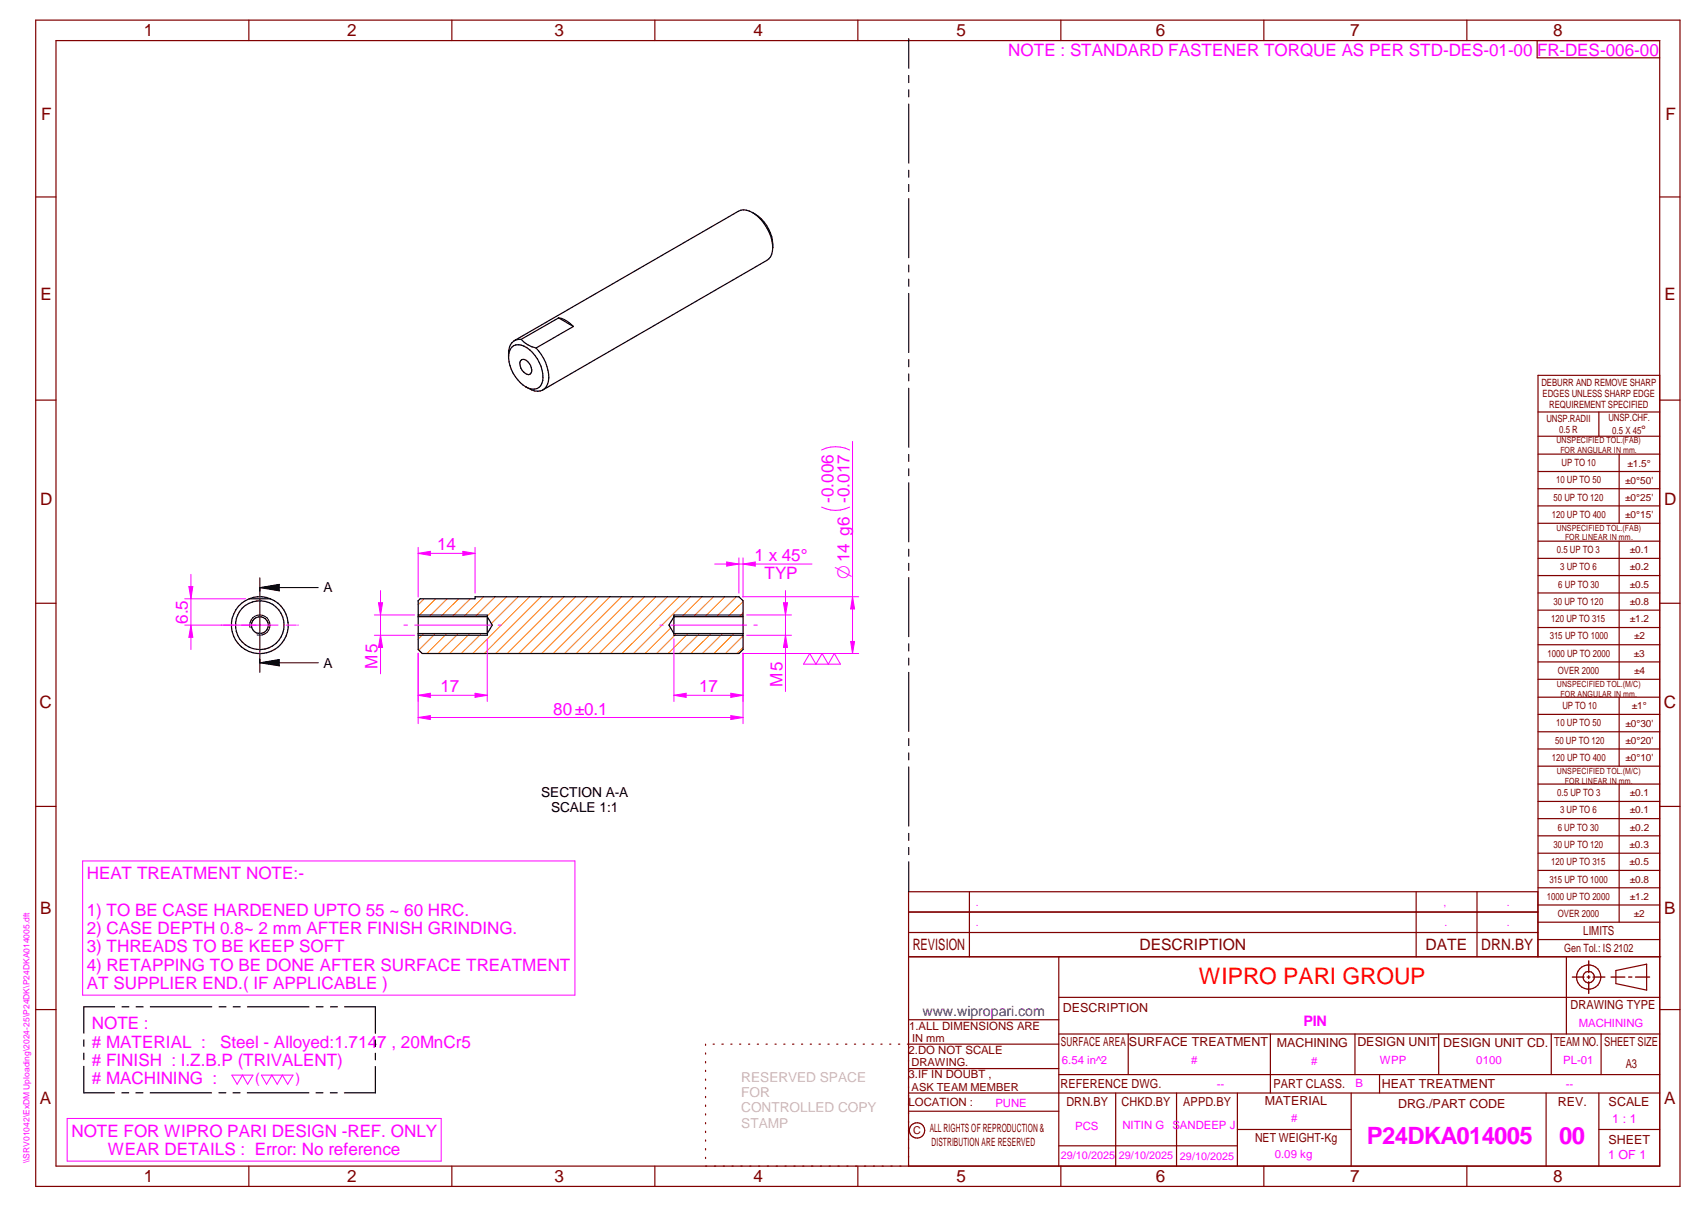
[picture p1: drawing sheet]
<svg xmlns="http://www.w3.org/2000/svg" width="420mm" height="297mm" viewBox="0 0 420 297" stroke-linecap="round" stroke-linejoin="round" font-family="sans-serif">
<g fill="none" stroke="#800000" stroke-width=".3">
<path d="M8.8 5h405v287h-405zM13.8 10h395v277h-395zM61.3 5v5M111.3 5v5M161.3 5v5M211.3 5v5M261.3 5v5M311.3 5v5M361.3 5v5M378.6 10v4.2h30.2M8.8 48.5h5M408.8 48.5h5"/>
<path d="M8.8 98.5h5M408.8 92.4h-30v143.1M408.8 98.5h5M378.8 101.4h30M378.8 107.4h30M378.8 111.8h30M378.8 116h30M393.8 101.4v6M398.8 111.8v17M378.8 120.3h30M378.8 124.5h30M378.8 128.8h30"/>
<path d="M378.8 133.2h30M378.8 137.4h30M398.8 133.2v34M8.8 148.5h5M378.8 141.6h30M378.8 145.9h30M378.8 150.2h30M378.8 154.4h30M378.8 158.7h30M408.8 148.5h5M378.8 162.9h30M378.8 167.2h30"/>
<path d="M378.8 171.6h30M378.8 175.8h30M398.8 171.6v17M8.8 198.5h5M378.8 180.1h30M378.8 184.3h30M378.8 188.6h30M378.8 193h30M378.8 197.2h30M398.8 193v33.9M408.8 198.5h5M238.7 219.5v16"/>
<path d="M348.8 219.5v16M363.8 219.5v16M378.8 201.5h30M378.8 205.7h30M378.8 210h30M378.8 214.2h30M378.8 218.5h30M223.8 235.5h185.2M223.8 229.5h154.9M223.8 224.5h154.9M260.8 235.5v51.5M378.7 235.5v-16h-154.9v67.5"/>
<path d="M378.8 222.7h30M378.8 226.9h30M378.8 231.2h30M385.8 235.5v19M398 238.8l7.5-1.5v6.4l-7.5-1.6zM8.8 248.5h5M173.8 257v.3M173.8 259.1v.3M175.6 257h.3M177.8 257h.3M180 257h.3M182.1 257h.3"/>
<path d="M184.4 257h.2M186.5 257h.3M188.7 257h.3M190.9 257h.3M193 257h.3M195.2 257h.3M197.4 257h.3M199.5 257h.3M201.7 257h.3M203.9 257h.3M206.1 257h.3M208.2 257h.4"/>
<path d="M210.4 257h.3M212.6 257h.3M214.7 257h.4M216.9 257h.3M219.1 257h.3M221.3 257h.3M223.8 251h37M260.8 257h-37.3M260.8 245.4h148M260.8 254.5h148M277.9 254.5v10M312.9 254.5v14.5"/>
<path d="M333.7 254.5v10M354.3 254.5v10M382 254.5v10M394.3 254.5v10M408.8 248.5h5M173.8 261.2v.4M173.8 263.4v.3M173.8 265.6v.3M173.8 267.7v.3M173.8 269.8v.3M173.8 271.9v.4M173.8 274.1v.3"/>
<path d="M173.8 276.3v.3M173.8 278.4v.3M223.8 263h37M223.8 273.5h37M260.8 264.5h148M274.8 269v18M289.8 269v18M304.7 278h28.1M304.7 269v18M332.8 269v18M339.8 264.5v4.5M380.8 269v18"/>
<path d="M393.8 269v18M393.8 278h15M408.8 269h-185M61.3 287v5M111.3 287v5M161.3 287v5M173.8 280.5v.3M173.8 282.7v.3M173.8 284.8v.3M211.3 287v5M260.8 282h43.9M261.3 287v5"/>
<path d="M311.3 287v5M361.3 287v5"/>
<circle cx="391.3" cy="240.5" r="2.99"/>
<circle cx="391.3" cy="240.5" r="1.4"/>
<circle cx="225.9" cy="278.2" r="1.89"/>
</g>
<g fill="none" stroke="#f0f" stroke-width=".25">
<path d="M45.5 147.4h15M46.5 144.4h1l-.5 3zM64 144.4v.1M64 144.9v2.5M64 147.7v.1M64 149.4v8.9M64 159.9v.1M68.5 153.8h-23M70 153.8h.1M70.5 153.8h2.5M73.3 153.8h.2M99.5 153.8h.9"/>
<path d="M102.1 153.8h18.8M122.7 153.8h.8M162.5 153.8h.9M165.2 153.8h18.7M185.7 153.8h.8M64 160.3v2.5M64 163.2v.2M16.5 275.3h92.2v10.5h-92.2z"/>
</g>
<g fill="none" stroke="#000" stroke-width=".3">
<path d="M223.8 9.5v7.3M223.8 18.6v1.7M223.8 22.1v1.7M223.8 25.6v14.5M185.4 52.3a9.5 9.5 0 0 1 4.9 8.6M185.4 52.3l.6 .4M185.4 52.3a3.7 3.7 0 0 0-3.5-.3l-55.2 31.8M186.1 52.8a11.6 11.6 0 0 1 4.2 8.1M223.8 41.9v1.7M223.8 45.4v1.7M223.8 48.9v14.5M137.6 78.2a5.8 5.8 0 0 1 3.6 2.1"/>
<path d="M137.6 78.2l-9.3 5.3M137.6 78.2l3.6 2.1M190.3 60.9a3.6 3.6 0 0 1-1.5 3.2l-55.1 31.9M223.8 65.2v1.7M223.8 68.7v1.7M223.8 72.2v14.5M128.2 88.8a1.08 1.08 0 0 1 1.8 .2 2.67 2.67 0 0 1 .8 2.9 .86 .86 0 0 1-1.4 0 2.7 2.7 0 0 1-1.2-3.1zM128.3 83.5a7 7 0 0 0 3.7 2.1M128.3 83.5a2.93 2.93 0 0 0-3 3.5 9 9 0 0 0 5 8.6 2.47 2.47 0 0 0 3.4-2.8 8.8 8.8 0 0 0-5.4-7.9 2.36 2.36 0 0 0-3 2.4M132 85.6a10.4 10.4 0 0 1 3.1 8.2 2.74 2.74 0 0 1-4.1 2.2l-1.5-.8M141.2 80.3l-9.2 5.3M223.8 88.5v1.8"/>
<path d="M223.8 92v1.7M223.8 95.5v14.6M223.8 111.8v1.7M223.8 115.4v1.7M223.8 118.8v14.5M223.8 135.2v1.7M223.8 138.6v1.8M61.4 147.4h5.2M61.4 147.4a6.7 6.7 0 0 1 5.2 0M66.6 147.4a7 7 0 0 1 2.9 10.7 7 7 0 0 1-11.1 0 7 7 0 0 1 3-10.7M103 151.8h17l1.2 2-1.2 2.1h-17M103 147.8l.5-.4h13.5v-.5h65l1 .9v12.1l-1 .9h-78l-1-.9z"/>
<path d="M120 151.3v5M166 151.3v5M183 151.8h-17l-1.2 2 1.2 2.1h17M223.8 142.2v14.5M223.8 158.5v1.7M223.8 162v1.7M223.8 165.5v14.5M223.8 181.8v1.7M223.8 185.3v1.7M223.8 188.8v14.5M223.8 205.1v1.7M223.8 208.6v1.7"/>
<path d="M223.8 212.1v7.2M20.6 255.9v1.6M20.6 259.2v1.6M28.2 247.8h-7.6v6.5M30 247.8h1.7M33.5 247.8h1.8M37 247.8h15.1M54 247.8h1.7M57.4 247.8h1.8M60.9 247.8h15.2M77.9 247.8h1.7M81.4 247.8h1.7"/>
<path d="M84.9 247.8h7.5v6.5M92.4 255.9v1.7M92.4 259.2v1.6M20.6 262.4v6.5h7.6M30 268.9h1.7M33.5 268.9h1.7M37 268.9h15.1M53.9 268.9h1.7M57.4 268.9h1.7M60.9 268.9h15.2M77.8 268.9h1.7M81.4 268.9h1.6"/>
<path d="M92.4 262.5v6.4h-7.6"/>
<circle cx="64" cy="153.8" r="6"/>
<circle cx="64" cy="153.9" r="2.08"/>
</g>
<path d="M391.3 236.5v2.9M387.3 240.5h2.8M390.9 240.5h.7M391.3 240.1v.7M391.3 241.6v2.9M392.3 240.5h3M396.8 240.5h3.4M401.1 240.5h.8M402.8 240.5h3.5" fill="none" stroke="#800000" stroke-width=".34"/>
<path d="M61.6 154.5a2.51 2.51 0 0 1 2.2-3.2 2.51 2.51 0 0 1 2.7 2.8 2.51 2.51 0 0 1-3.2 2.2M64 142.2v4.8M64 147.2v13.2M64 144.6h14.4M64 144.6l4.8-.8v1.6zM103 151.3h17M103 156.3h17M166 151.3h17M166 156.3h17M64 163.1l4.8-.8v1.6zM64 160.7v4.8M64 163.1h14.4" fill="none" stroke="#000" stroke-width=".25"/>
<path d="M64 144.6l4.8-.8v1.6zM64 163.1l4.8-.8v1.6z" fill="#000"/>
<g fill="none" stroke="#ff8000" stroke-width=".25">
<path d="M104.4 155.9l-1.4 1.4M104.5 147.4l-1.5 1.4M107.2 155.9l-4 4.1M107.3 147.4l-4.3 4.3M110.1 155.9l-5 4.9M110.1 147.4l-4.4 4.4M112.9 155.9l-5 4.9M113 147.4l-4.5 4.4M115.7 155.9l-4.9 4.9M115.8 147.4l-4.4 4.4M118.6 155.9l-5 4.9M119.1 146.9l-4.9 4.9"/>
<path d="M122 146.9l-5 4.9M124.8 146.9l-5 4.9M127.6 146.9l-6.6 6.6M130.5 146.9l-14.1 13.9M133.3 146.9l-14 13.9M136.1 146.9l-14 13.9M138.9 146.9l-14 13.9M141.8 146.9l-14 13.9M144.6 146.9l-14 13.9M147.4 146.9l-14 13.9M150.2 146.9l-13.9 13.9M153.1 146.9l-14 13.9"/>
<path d="M155.9 146.9l-14 13.9M158.7 146.9l-14 13.9M161.5 146.9l-13.9 13.9M164.4 146.9l-14 13.9M165.2 154.6l-6.3 6.2M166.6 155.9l-4.9 4.9M167.2 146.9l-14 13.9M169.4 155.9l-4.9 4.9M170 146.9l-14 13.9M172.3 155.9l-5 4.9M172.9 146.9l-5 4.9M175.1 155.9l-4.9 4.9"/>
<path d="M175.7 146.9l-4.9 4.9M178 155.9l-5 4.9M178.5 146.9l-4.9 4.9M180.8 155.9l-5 4.9M181.3 146.9l-4.9 4.9M183 156.5l-4.3 4.3M183 150.9l-.9 .9M183 159.3l-1.5 1.5M183 148l-3.8 3.8"/>
</g>
<path d="M46.5 144.4h1l-.5 3z" fill="#f0f"/>
<path d="M47 153.8l.5 3h-1z" fill="none" stroke="#f0f" stroke-width=".25"/>
<path d="M47 153.8l.5 3h-1z" fill="#f0f"/>
<path d="M47 141.4v18.5M103 160.7v17.4M103 176.6l3-.5v1zM183 160.7v17.4" fill="none" stroke="#f0f" stroke-width=".25"/>
<path d="M103 176.6l3-.5v1z" fill="#f0f"/>
<path d="M180 176.1l3 .5-3 .5z" fill="none" stroke="#f0f" stroke-width=".25"/>
<path d="M180 176.1l3 .5-3 .5z" fill="#f0f"/>
<path d="M120 157.2v15.4M103 171.1l3-.5v1zM103 176.6h80M103 160.7v11.9" fill="none" stroke="#f0f" stroke-width=".25"/>
<path d="M103 171.1l3-.5v1z" fill="#f0f"/>
<path d="M117 170.6l3 .5-3 .5z" fill="none" stroke="#f0f" stroke-width=".25"/>
<path d="M117 170.6l3 .5-3 .5z" fill="#f0f"/>
<path d="M166 157.2v15.4M103 171.1h17M180 170.6l3 .5-3 .5zM183 160.7v11.9" fill="none" stroke="#f0f" stroke-width=".25"/>
<path d="M180 170.6l3 .5-3 .5z" fill="#f0f"/>
<path d="M166 171.1l3-.5v1z" fill="none" stroke="#f0f" stroke-width=".25"/>
<path d="M166 171.1l3-.5v1z" fill="#f0f"/>
<path d="M103 136.2l3-.5v1zM103 134.7v12.2M117 134.7v11.3M166 171.1h17" fill="none" stroke="#f0f" stroke-width=".25"/>
<path d="M103 136.2l3-.5v1z" fill="#f0f"/>
<path d="M114 135.7l3 .5-3 .5z" fill="none" stroke="#f0f" stroke-width=".25"/>
<path d="M114 135.7l3 .5-3 .5z" fill="#f0f"/>
<path d="M103 136.2h14M92.2 151.3h9.9M92.2 156.3h9.9M93.2 148.3h1l-.5 3z" fill="none" stroke="#f0f" stroke-width=".25"/>
<path d="M93.2 148.3h1l-.5 3z" fill="#f0f"/>
<path d="M93.7 156.3l.5 3h-1z" fill="none" stroke="#f0f" stroke-width=".25"/>
<path d="M93.7 156.3l.5 3h-1z" fill="#f0f"/>
<path d="M93.7 145.3v20.5M183.9 151.3h11M183.9 156.3h11M192.9 148.3h1.1l-.5 3z" fill="none" stroke="#f0f" stroke-width=".25"/>
<path d="M192.9 148.3h1.1l-.5 3z" fill="#f0f"/>
<path d="M193.5 156.3l.5 3h-1.1z" fill="none" stroke="#f0f" stroke-width=".25"/>
<path d="M193.5 156.3l.5 3h-1.1z" fill="#f0f"/>
<path d="M209.2 110.7a7.8 7.8 0 0 0-6.9 0M209.2 124.8a7.8 7.8 0 0 1-6.9 0M182.9 146.9h28.6M193.5 145.3v24.9M209.5 157.9h1l-.5 2.9zM182.9 160.8h28.6" fill="none" stroke="#f0f" stroke-width=".25"/>
<path d="M209.5 157.9h1l-.5 2.9z" fill="#f0f"/>
<path d="M210 146.9l.5 3h-1z" fill="none" stroke="#f0f" stroke-width=".25"/>
<path d="M210 146.9l.5 3h-1z" fill="#f0f"/>
<path d="M210 108.6v52.2M182 137.3v8.7M183 138.8l3-.5v1zM183 137.3v9.6" fill="none" stroke="#f0f" stroke-width=".25"/>
<path d="M183 138.8l3-.5v1z" fill="#f0f"/>
<path d="M179 138.3l3 .5-3 .5z" fill="none" stroke="#f0f" stroke-width=".25"/>
<path d="M179 138.3l3 .5-3 .5z" fill="#f0f"/>
<path d="M176 138.8h24M199.4 160.8l1.5 2.6 1.6-2.6 1.5 2.6 1.5-2.6 1.5 2.6h-9.1zM20.4 211.9h121.2v33h-121.2zM57.1 264.6h5.2l-1.3 2.2-1.3-2.2-1.3 2.2zM64.4 264.6h7.8l-1.3 2.2-1.4-2.2-1.2 2.2-1.3-2.2-1.4 2.2z" fill="none" stroke="#f0f" stroke-width=".25"/>
<g font-size="5.9" fill="#f0f">
<text x="336.7" y="281.6">P24DKA014005</text>
<text x="384" y="281.6">00</text>
</g>
<text font-size="5.6" fill="#f00" x="295.3" y="242.2">WIPRO PARI GROUP</text>
<text font-size="4.6" fill="#f0f" x="209.2" y="142.4" transform="rotate(-90 209.2 142.4)">O14 g6</text>
<g font-size="4.2" fill="#800000">
<text x="35.4" y="9">1</text>
<text x="85.5" y="8.9">2</text>
<text x="136.6" y="9">3</text>
<text x="185.6" y="9">4</text>
<text x="235.6" y="9">5</text>
<text x="284.6" y="8.8">6</text>
<text x="332.6" y="9">7</text>
<text x="382.6" y="9">8</text>
<text x="10.1" y="29.6">F</text>
<text x="410.2" y="29.6">F</text>
<text x="9.9" y="73.9">E</text>
<text x="409.9" y="73.9">E</text>
<text x="9.9" y="124.2">D</text>
<text x="409.9" y="124.2">D</text>
<text x="9.7" y="174.3">C</text>
<text x="409.7" y="174.3">C</text>
<text x="9.9" y="225">B</text>
<text x="409.8" y="225">B</text>
<text x="9.8" y="271.7">A</text>
<text x="409.8" y="271.7">A</text>
<text x="35.4" y="291">1</text>
<text x="85.5" y="290.9">2</text>
<text x="136.6" y="291">3</text>
<text x="185.6" y="291">4</text>
<text x="235.6" y="291">5</text>
<text x="284.6" y="290.8">6</text>
<text x="332.6" y="291">7</text>
<text x="382.6" y="291">8</text>
</g>
<g font-size="4.2" fill="#f0f">
<text x="248.3" y="13.8">NOTE : STANDARD FASTENER TORQUE AS PER STD-DES-01-00 FR-DES-006-00</text>
<text x="205.3" y="123.7" transform="rotate(-90 205.3 123.7)">-0.006</text>
<text x="209.2" y="123.7" transform="rotate(-90 209.2 123.7)">-0.017</text>
<text x="107.6" y="135.4">14</text>
<text x="185.8" y="138">1 x 45°</text>
<text x="188.3" y="142.5">TYP</text>
<text x="46.3" y="153.5" transform="rotate(-90 46.3 153.5)">6.5</text>
<text x="93" y="164.8" transform="rotate(-90 93 164.8)">M5</text>
<text x="108.4" y="170.3">17</text>
<text x="172.2" y="170.3">17</text>
<text x="192.7" y="169.1" transform="rotate(-90 192.7 169.1)">M5</text>
<text x="136.3" y="175.9">80±0.1</text>
<text x="21.4" y="216.4">HEAT TREATMENT NOTE:-</text>
<text x="21.4" y="225.4">1) TO BE CASE HARDENED UPTO 55 ~ 60 HRC.</text>
<text x="21.4" y="229.9">2) CASE DEPTH 0.8~ 2 mm AFTER FINISH GRINDING.</text>
<text x="21.4" y="234.4">3) THREADS TO BE KEEP SOFT</text>
<text x="21.4" y="238.9">4) RETAPPING TO BE DONE AFTER SURFACE TREATMENT</text>
<text x="21.4" y="243.4">AT SUPPLIER END.( IF APPLICABLE )</text>
<text x="22.6" y="253.3">NOTE :</text>
<text x="22.6" y="257.8"># MATERIAL :</text>
<text x="54.2" y="257.8">Steel - Alloyed:1.7147 , 20MnCr5</text>
<text x="22.6" y="262.3"># FINISH : I.Z.B.P (TRIVALENT)</text>
<text x="22.6" y="266.8"># MACHINING :</text>
<text x="17.6" y="279.7">NOTE FOR WIPRO PARI DESIGN -REF. ONLY</text>
<text x="26.6" y="284.2">WEAR DETAILS : Error: No reference</text>
</g>
<g font-size="3.9" fill="#800000">
<text x="224.8" y="233.8">REVISION</text>
<text x="280.7" y="233.8">DESCRIPTION</text>
<text x="351.1" y="233.8">DATE</text>
<text x="364.8" y="233.8">DRN.BY</text>
</g>
<text font-size="3.6" fill="#f0f" x="321" y="252.6">PIN</text>
<text font-size="3.5" fill="#00f" x="227.2" y="250">www.wipropari.com</text>
<g font-size="3.5" fill="#f0f">
<text x="62.9" y="266.5">(</text>
<text x="72.8" y="266.5">)</text>
</g>
<g font-size="3.4">
<text x="79.7" y="145.8">A</text>
<text x="79.7" y="164.3">A</text>
<text x="133.3" y="196.3">SECTION A-A</text>
<text x="135.7" y="199.9">SCALE 1:1</text>
</g>
<g font-size="3.4" fill="#c0c0c0">
<text x="182.6" y="266.2">RESERVED SPACE</text>
<text x="182.6" y="270">FOR</text>
<text x="182.6" y="273.7">CONTROLLED COPY</text>
<text x="182.6" y="277.5">STAMP</text>
</g>
<g font-size="3.1" fill="#800000">
<text x="389.9" y="230.2">LIMITS</text>
<text x="261.8" y="249">DESCRIPTION</text>
<text x="386.8" y="248.4">DRAWING TYPE</text>
<text x="261.3" y="257.5">SURFACE AREA</text>
<text x="278" y="257.5">SURFACE TREATMENT</text>
<text x="314.5" y="257.6">MACHINING</text>
<text x="334.3" y="257.5">DESIGN UNIT</text>
<text x="355.4" y="257.6">DESIGN UNIT CD.</text>
<text x="382.8" y="257.3">TEAM NO.</text>
<text x="395.1" y="257.4">SHEET SIZE</text>
<text x="400.4" y="262.8">A3</text>
<text x="261.2" y="267.8">REFERENCE DWG.</text>
<text x="313.6" y="267.7">PART CLASS.</text>
<text x="340.3" y="267.7">HEAT TREATMENT</text>
<text x="262.6" y="272.2">DRN.BY</text>
<text x="276.2" y="272.1">CHKD.BY</text>
<text x="291.4" y="272.2">APPD.BY</text>
<text x="311.5" y="272">MATERIAL</text>
<text x="344.3" y="272.6">DRG./PART CODE</text>
<text x="383.7" y="272.2">REV.</text>
<text x="396.2" y="272.3">SCALE</text>
<text x="309.1" y="280.9">NET WEIGHT-Kg</text>
<text x="396.1" y="281.4">SHEET</text>
</g>
<g font-size="3.1" fill="#f0f">
<text x="397.1" y="276.4">1 : 1</text>
<text x="396.1" y="285.3">1 OF 1</text>
</g>
<text font-size="3" fill="#800000" x="404.2" y="106.8">°</text>
<g font-size="2.8" fill="#800000">
<text x="385.2" y="234.4">Gen Tol.: IS 2102</text>
<text x="223.9" y="253.4">1.ALL DIMENSIONS ARE</text>
<text x="223.8" y="259.3">2.DO NOT SCALE</text>
<text x="223.8" y="265.4">3.IF IN DOUBT ,</text>
<text x="223.8" y="272.2">LOCATION :</text>
<text x="229" y="278.7">ALL RIGHTS OF REPRODUCTION &amp;</text>
<text x="229.4" y="282.1">DISTRIBUTION ARE RESERVED</text>
</g>
<g font-size="2.8" fill="#f0f">
<text x="388.8" y="252.7">MACHINING</text>
<text x="261.5" y="261.9">6.54 in^2</text>
<text x="293.4" y="261.9">#</text>
<text x="322.9" y="262">#</text>
<text x="339.8" y="262">WPP</text>
<text x="363.6" y="261.8">0100</text>
<text x="385" y="261.8">PL-01</text>
<text x="299.7" y="267.7">--</text>
<text x="333.8" y="267.5">B</text>
<text x="385.6" y="267.6">--</text>
<text x="245.1" y="272.4">PUNE</text>
<text x="264.8" y="278">PCS</text>
<text x="276.5" y="277.7">NITIN G</text>
<text x="288.7" y="277.7">SANDEEP J</text>
<text x="318" y="276">#</text>
<text x="314" y="285">0.09 kg</text>
</g>
<g font-size="2.7" fill="#800000">
<text x="224.7" y="256.4">IN mm</text>
<text x="224.5" y="262.4">DRAWING.</text>
<text x="224.5" y="268.4">ASK TEAM MEMBER</text>
<text x="224.9" y="279.2">C</text>
</g>
<g font-size="2.7" fill="#f0f">
<text x="261.3" y="285.2">29/10/2025</text>
<text x="275.6" y="285.2">29/10/2025</text>
<text x="290.6" y="285.4">29/10/2025</text>
</g>
<g font-size="2.5" fill="#800000">
<text x="379.6" y="95">DEBURR AND REMOVE SHARP</text>
<text x="379.9" y="97.7">EDGES UNLESS SHARP EDGE</text>
<text x="381.5" y="100.5">REQUIREMENT SPECIFIED</text>
<text x="380.9" y="103.8">UNSP.RADII</text>
<text x="384" y="106.6">0.5 R</text>
<text x="396.1" y="103.6">UNSP.CHF.</text>
<text x="397.1" y="106.8">0.5 X 45</text>
<text x="383.2" y="119">10 UP TO 50</text>
<text x="384.6" y="114.7">UP TO 10</text>
<text x="400.3" y="119">±0°50'</text>
<text x="400.8" y="114.8">±1.5°</text>
<text x="382.6" y="123.2">50 UP TO 120</text>
<text x="400.3" y="123.2">±0°25'</text>
<text x="382.2" y="127.4">120 UP TO 400</text>
<text x="400.3" y="127.4">±0°15'</text>
<text x="383.4" y="136.1">0.5 UP TO 3</text>
<text x="401.4" y="136.1">±0.1</text>
<text x="384.2" y="140.4">3 UP TO 6</text>
<text x="401.4" y="140.3">±0.2</text>
<text x="382.6" y="148.8">30 UP TO 120</text>
<text x="383.8" y="144.6">6 UP TO 30</text>
<text x="401.4" y="148.9">±0.8</text>
<text x="401.4" y="144.7">±0.5</text>
<text x="382" y="153.1">120 UP TO 315</text>
<text x="401.4" y="153.1">±1.2</text>
<text x="381.2" y="161.6">1000 UP TO 2000</text>
<text x="381.7" y="157.4">315 UP TO 1000</text>
<text x="402.4" y="161.6">±3</text>
<text x="402.5" y="157.4">±2</text>
<text x="383.7" y="165.9">OVER 2000</text>
<text x="402.5" y="165.9">±4</text>
<text x="383.2" y="178.8">10 UP TO 50</text>
<text x="384.8" y="174.5">UP TO 10</text>
<text x="400.3" y="178.8">±0°30'</text>
<text x="401.9" y="174.6">±1°</text>
<text x="383" y="183">50 UP TO 120</text>
<text x="400.3" y="183.1">±0°20'</text>
<text x="382.2" y="187.3">120 UP TO 400</text>
<text x="400.3" y="187.3">±0°10'</text>
<text x="383.5" y="195.9">0.5 UP TO 3</text>
<text x="401.4" y="196">±0.1</text>
<text x="384.2" y="200.1">3 UP TO 6</text>
<text x="401.4" y="200.2">±0.1</text>
<text x="382.6" y="208.7">30 UP TO 120</text>
<text x="383.7" y="204.4">6 UP TO 30</text>
<text x="401.4" y="208.7">±0.3</text>
<text x="401.4" y="204.4">±0.2</text>
<text x="382" y="213">120 UP TO 315</text>
<text x="401.4" y="212.9">±0.5</text>
<text x="381" y="221.4">1000 UP TO 2000</text>
<text x="381.6" y="217.2">315 UP TO 1000</text>
<text x="401.4" y="221.4">±1.2</text>
<text x="401.4" y="217.2">±0.8</text>
<text x="383.7" y="225.7">OVER 2000</text>
<text x="402.4" y="225.7">±2</text>
</g>
<g font-size="2.5" fill="#f0f">
<text x="240.4" y="222.8">.</text>
<text x="240.4" y="228">.</text>
<text x="355.5" y="223">,</text>
<text x="355.7" y="228">.</text>
<text x="371.1" y="227.8">.</text>
<text x="371.1" y="222.9">.</text>
</g>
<g font-size="2.1" fill="#800000">
<text x="383.3" y="109.1">UNSPECIFIED TOL.(FAB)</text>
<text x="384.3" y="111.4">FOR ANGULAR IN mm.</text>
<text x="383.4" y="130.6">UNSPECIFIED TOL.(FAB)</text>
<text x="385.4" y="133">FOR LINEAR IN mm.</text>
<text x="383.4" y="169">UNSPECIFIED TOL.(M/C)</text>
<text x="384.3" y="171.4">FOR ANGULAR IN mm.</text>
<text x="383.4" y="190.5">UNSPECIFIED TOL.(M/C)</text>
<text x="385.4" y="192.8">FOR LINEAR IN mm.</text>
</g>
<text font-size="2.1" fill="#f0f" x="7.2" y="286.3" transform="rotate(-90 7.2 286.3)">\\SRV01042\ExDM Uploading\2024-25\P24DK\P24DKA014005.dft</text>
</svg>
